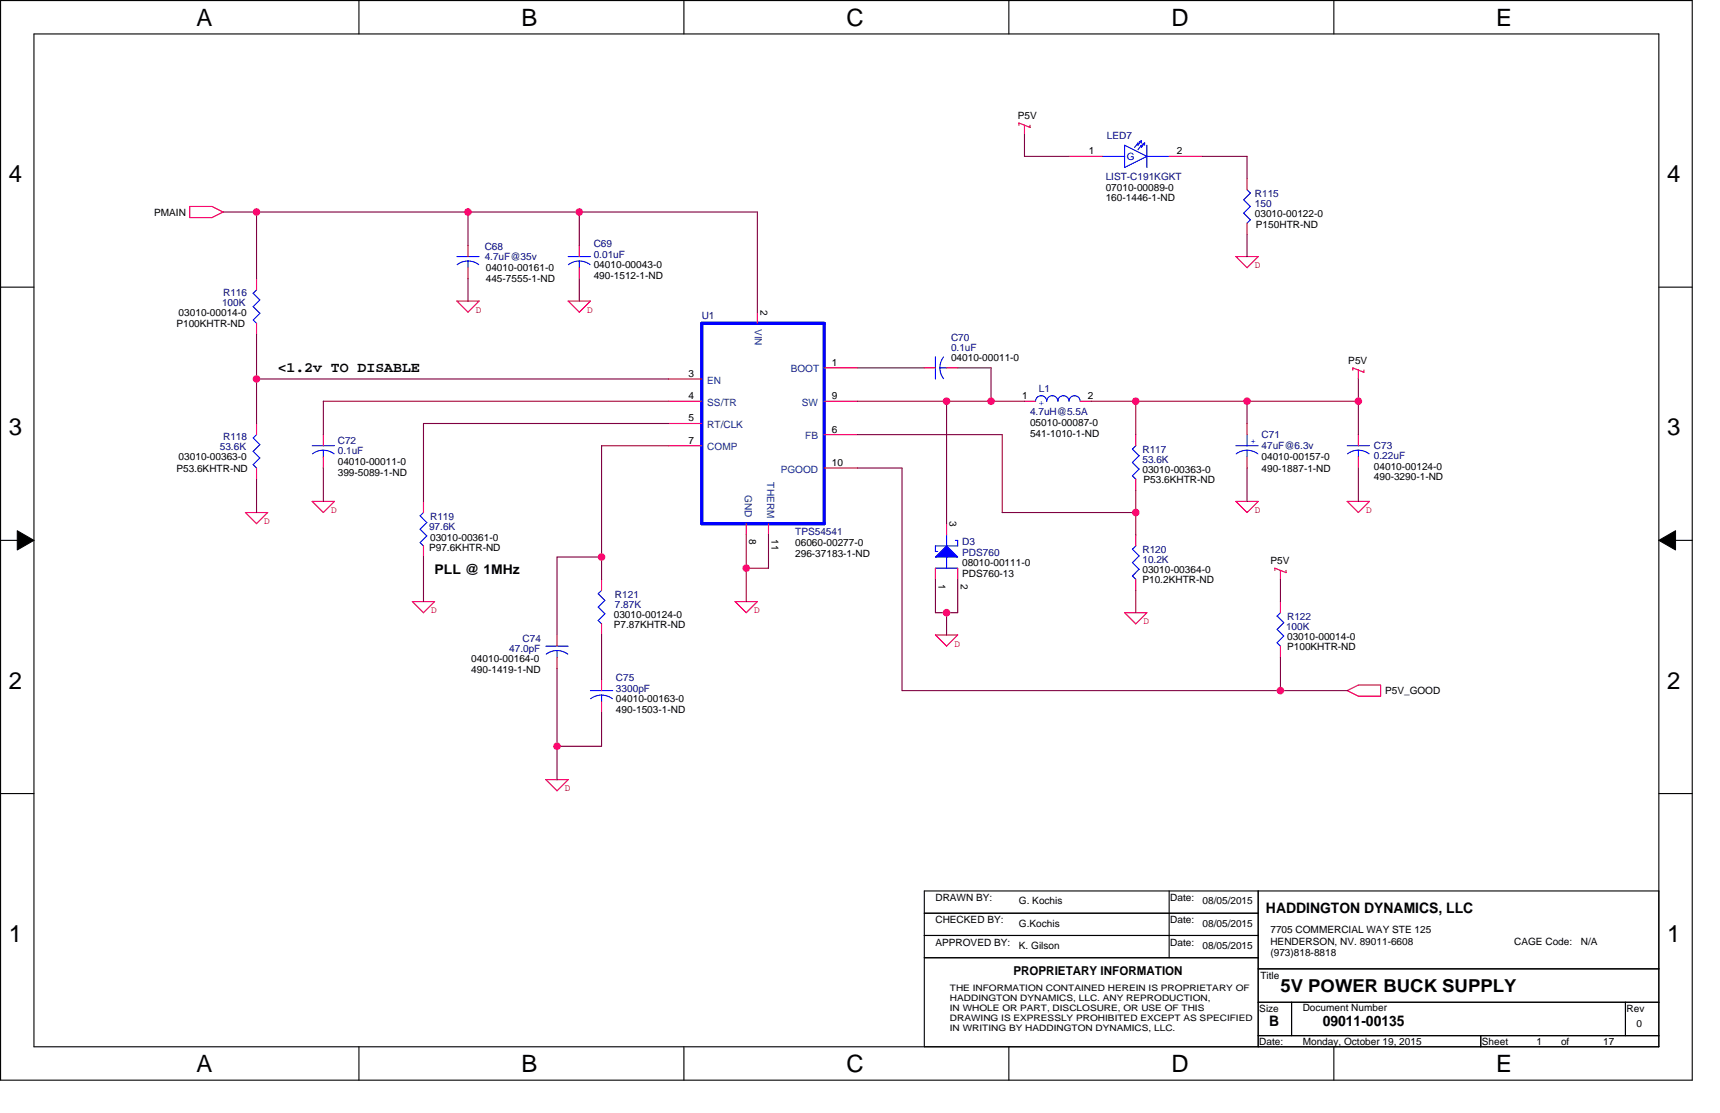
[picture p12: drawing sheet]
<svg xmlns="http://www.w3.org/2000/svg" width="432mm" height="279mm" viewBox="0 0 432 279" stroke-linecap="round" stroke-linejoin="round" font-family="sans-serif">
<path d="M.1 .1h424.7v271.1h-424.7zM8.5 8.5h407.9v254.3h-407.9z" fill="none" stroke="#000" stroke-width=".28"/>
<g fill="#fff">
<path d="M49.3 1h4v6.7h-4z"/>
<path d="M49.3 263.6h4v6.7h-4z"/>
</g>
<path d="M90.1 .1v8.4M90.1 262.8v8.4" fill="none" stroke="#000" stroke-width=".28"/>
<g fill="#fff">
<path d="M130.9 1h4v6.7h-4z"/>
<path d="M130.9 263.6h4v6.7h-4z"/>
</g>
<path d="M171.7 .1v8.4M171.7 262.8v8.4" fill="none" stroke="#000" stroke-width=".28"/>
<g fill="#fff">
<path d="M212.5 1h4.3v6.7h-4.3z"/>
<path d="M212.5 263.6h4.3v6.7h-4.3z"/>
</g>
<path d="M253.3 .1v8.4M253.3 262.8v8.4" fill="none" stroke="#000" stroke-width=".28"/>
<g fill="#fff">
<path d="M294.1 1h4.3v6.7h-4.3z"/>
<path d="M294.1 263.6h4.3v6.7h-4.3z"/>
</g>
<path d="M334.9 .1v8.4M334.9 262.8v8.4" fill="none" stroke="#000" stroke-width=".28"/>
<g fill="#fff">
<path d="M375.6 1h4v6.7h-4z"/>
<path d="M375.6 263.6h4v6.7h-4z"/>
<path d="M2.2 40.3h3.4v6.7h-3.4z"/>
<path d="M418.5 40.3h3.4v6.7h-3.4z"/>
<path d="M2.2 103.9h3.4v6.7h-3.4z"/>
<path d="M418.5 103.9h3.4v6.7h-3.4z"/>
</g>
<path d="M.1 72.1h8.4M416.4 72.1h8.4" fill="none" stroke="#000" stroke-width=".28"/>
<g fill="#fff">
<path d="M2.2 167.4h3.4v6.7h-3.4z"/>
<path d="M418.5 167.4h3.4v6.7h-3.4z"/>
</g>
<path d="M.1 135.7h8.4M416.4 135.7h8.4" fill="none" stroke="#000" stroke-width=".28"/>
<path d="M4.3 133.2l4.2 2.5-4.2 2.4zM416.4 135.7l4.2-2.5v4.9z" fill="#000"/>
<path d="M4.3 133.2l4.2 2.5-4.2 2.4zM416.4 135.7l4.2-2.5v4.9z" fill="none" stroke="#000" stroke-width=".25"/>
<g fill="#fff">
<path d="M2.2 231h3.4v6.7h-3.4z"/>
<path d="M418.5 231h3.4v6.7h-3.4z"/>
</g>
<g fill="none" stroke="#000" stroke-width=".28">
<path d="M.1 199.2h8.4M416.4 199.2h8.4M232 223.7h184.4v39.1h-184.4zM232 229.2h83.9M232 234.8h83.9M293.5 223.7v16.7M315.9 223.7v39.1M232 240.4h83.9M315.9 243.2h100.5M315.9 251.6h100.5M315.9 260h100.5M324.2 251.6v8.4"/>
<path d="M371.7 260v2.8M408.1 251.6v8.4"/>
</g>
<g fill="none" stroke="#f00" stroke-width=".28">
<path d="M257.2 31.4v2.3M258.6 31.4v.6l-2.8-1.1v.5M268.4 39.3h8.3M293.5 39.3h8.4M313.1 44.8v2.8M313.1 56v2.8M64.4 70v2.8M114.7 75.6h5.6l-2.8 2.8zM117.5 61.6v2.8M117.5 67.2v2.8M142.6 75.6h5.6l-2.8 2.8zM145.4 61.6v2.8"/>
<path d="M145.4 67.2v2.8M190.1 78.4v2.8M310.3 64.4h5.6l-2.8 2.8zM64.4 81.2v2.8M167.8 95.1h8.4M206.9 92.3h8.4M232 92.3h2.8M237.6 92.3h2.8M341 92.9v2.2M342.4 92.9v.6l-2.8-1.2v.6M64.4 106.3v2.8M64.4 117.5v2.8"/>
<path d="M167.8 100.7h8.4M167.8 106.3h8.4M167.8 111.9h8.4M206.9 100.7h8.4M206.9 109.1h8.4M206.9 117.5h8.4M257.2 100.7h2.8M271.2 100.7h2.8M285.1 109.1v2.8M313.1 106.3v2.8M313.1 114.7v2.8M341 109.1v2.8"/>
<path d="M341 114.7v2.8M61.6 128.7h5.6l-2.8 2.8zM78.4 125.9l2.8 2.8 2.8-2.8h-5.6M106.3 125.9v2.8M106.3 137v2.8M187.3 131.5v2.8M192.9 131.5v2.8M285.1 120.3v2.8M285.1 134.2v2.8M310.3 125.9l2.8 2.8 2.8-2.8h-5.6M338.2 125.9l2.8 2.8 2.8-2.8h-5.6M109.1 151l-2.8 2.8-2.8-2.8h5.6"/>
<path d="M139.8 159.4v2.8M151 145.4v2.8M151 156.6v2.8M190.1 151l-2.8 2.8-2.8-2.8h5.6M234.8 159.4h5.6l-2.8 2.8zM282.3 153.8l2.8 2.8 2.8-2.8h-5.6M285.1 145.4v2.8M320.1 143.2v-.6l2.8 1.2M321.5 143.2v2.2M321.5 151v2.8M322.8 143.2v.6M139.8 165v2.8"/>
<path d="M151 170.6v2.8M151 176.2v2.8M321.5 162.2v2.8M137 195.7h5.6l-2.8 2.8z"/>
</g>
<g fill="none" stroke="#00f" stroke-width=".28">
<path d="M276.7 39.3h5.6M282.3 36.5l5.6 2.8M282.3 36.5v5.6l5.6-2.9M286.5 35.3l-.5 .3M286.5 35.3v.6M286.5 35.3l-.8 1.2v-.6l-.9 1.1M287.4 35.9l-.6 .3M287.4 35.9v.6M287.4 35.9l-.9 1.1v-.5l-.8 1.1M287.9 39.3h5.6M287.9 36.5v5.6M312.2 53.5l1.7 1.7"/>
<path d="M313.1 47.6l.8 .9M313.9 48.5l-1.7 1.7 1.7 1.6M313.9 51.8l-1.7 1.7M313.9 55.2l-.8 .8M64.4 72.8l-.8 .8 1.6 1.7M65.2 78.6l-1.6 1.7 .8 .9M65.2 75.3l-1.6 1.7 1.6 1.6M114.7 64.4h5.6M117.5 65.5l-1.5 .3-1.2 .6M117.5 65.5l1.4 .3 1.3 .6M117.5 65.5v1.7M142.6 64.4h5.6"/>
<path d="M145.4 65.5l-1.4 .3-1.3 .6M145.4 65.5l1.5 .3 1.2 .6M145.4 65.5v1.7M234.8 89.5v5.6M236 92.3l.2 1.5 .7 1.3M236 92.3h1.6M236.9 89.6l-.7 1.3-.2 1.4M64.4 109.1l-.8 .8 1.6 1.7M65.2 115l-1.6 1.6 .8 .9M65.2 111.6l-1.6 1.7 1.6 1.7M260 100.7a1.39 1.39 0 0 1 1.4-1.4 1.4 1.4 0 0 1 1.4 1.4 1.39 1.39 0 0 1 1.4-1.4 1.4 1.4 0 0 1 1.4 1.4 1.39 1.39 0 0 1 1.4-1.4 1.4 1.4 0 0 1 1.4 1.4 1.39 1.39 0 0 1 1.4-1.4 1.4 1.4 0 0 1 1.4 1.4M285.1 111.9l-.8 .8 1.7 1.7-1.7 1.7 1.7 1.7-1.7 1.6 .8 .9"/>
<path d="M310.3 111.9h5.6M313.1 113l1.4 .3 1.3 .6M313.1 113l-1.5 .3-1.3 .6M313.1 109.1v2.8M313.1 113v1.7M338.2 111.9h5.6M341 113l-1.4 .3-1.3 .6M341 113l1.4 .3 1.3 .6M341 113v1.7M105.5 136.2l.8 .8M105.5 132.8l1.7 1.7-1.7 1.7M105.5 129.5l1.7 1.7-1.7 1.7"/>
<path d="M106.3 128.7l-.8 .8M285.1 137l-.8 .9 1.7 1.7-1.7 1.6 1.7 1.7-1.7 1.7 .8 .8M150.2 152.4l1.7 1.7M151 148.2l-.8 .9 1.7 1.6M151.8 150.7l-1.6 1.7M151.8 154.1l-1.6 1.7 .8 .8M321.5 153.8l-.9 .8 1.7 1.7-1.7 1.7 1.7 1.7-1.7 1.6 .9 .9M137 162.2h5.6M139.8 163.3l-1.4 .2-1.3 .7M139.8 163.3l1.5 .2 1.3 .7M139.8 163.3v1.7M148.2 173.4h5.6"/>
<path d="M151 174.5l-1.4 .2-1.3 .7M151 174.5l1.5 .2 1.2 .7M151 174.5v1.7"/>
</g>
<path d="M176.2 81.2h30.7v50.3h-30.7z" fill="none" stroke="#00f" stroke-width=".83"/>
<path d="M234.8 139.8l2.8-2.8 2.8 2.8z" fill="#00f"/>
<path d="M78.4 111.9h5.6M81.2 113l-1.5 .3-1.3 .6M81.2 113l1.4 .3 1.3 .6M81.2 113v1.7M234.8 139.8l2.8-2.8 2.8 2.8zM237.6 134.2v2.8M237.6 139.8v2.8M239.9 135.7l.5-.1v1.4h-5.6v1.5l.6-.1M234.8 142.6h5.6" fill="none" stroke="#00f" stroke-width=".28"/>
<path d="M47.6 51.8h5.6l2.8 1.4-2.8 1.4h-5.6zM81.2 109.1v2.8M81.2 114.7v2.8M237.6 131.5v2.8M234.8 142.6v2.8M240.4 142.6v2.8M341 172h5.6M341 172l-2.8 1.4 2.8 1.4h5.6v-2.8" fill="none" stroke="#f00" stroke-width=".28"/>
<path d="M274 100.7h67M313.1 100.7v5.6M313.1 117.5v8.4M341 100.7v8.4M341 117.5v8.4M285.1 148.2v5.6" fill="none" stroke="#800040" stroke-width=".28"/>
<circle cx="313.1" cy="100.7" r=".83" fill="#f0f"/>
<circle cx="313.1" cy="100.7" r=".83" fill="none" stroke="#f0f" stroke-width=".28"/>
<path d="M285.1 100.7v8.4" fill="none" stroke="#800040" stroke-width=".28"/>
<circle cx="285.1" cy="100.7" r=".83" fill="#f0f"/>
<circle cx="285.1" cy="100.7" r=".83" fill="none" stroke="#f0f" stroke-width=".28"/>
<path d="M341 95.1v5.6M215.3 100.7h41.9M285.1 123.1v11.2" fill="none" stroke="#800040" stroke-width=".28"/>
<circle cx="341" cy="100.7" r=".83" fill="#f0f"/>
<circle cx="341" cy="100.7" r=".83" fill="none" stroke="#f0f" stroke-width=".28"/>
<g fill="none" stroke="#800040" stroke-width=".28">
<path d="M257.2 33.7v5.6h11.2M301.9 39.3h11.2v5.6M56 53.2h89.4v8.4M117.5 53.2v8.4M313.1 58.8v5.6M117.5 70v5.6M145.4 70v5.6M64.4 84v22.3M81.2 117.5v8.4M167.8 106.3h-61.5v19.6M167.8 100.7h-86.6v8.4M64.4 120.3v8.4"/>
<path d="M106.3 139.8v11.2M187.3 134.2v8.4h5.6v-8.3M321.5 165l-.1 8.4h16.8"/>
</g>
<circle cx="117.5" cy="53.2" r=".83" fill="#f0f"/>
<circle cx="117.5" cy="53.2" r=".83" fill="none" stroke="#f0f" stroke-width=".28"/>
<path d="M187.3 142.6v8.4" fill="none" stroke="#800040" stroke-width=".28"/>
<circle cx="187.3" cy="142.6" r=".83" fill="#f0f"/>
<circle cx="187.3" cy="142.6" r=".83" fill="none" stroke="#f0f" stroke-width=".28"/>
<path d="M215.3 109.1h36.3v19.6h33.5" fill="none" stroke="#800040" stroke-width=".28"/>
<circle cx="285.1" cy="128.7" r=".83" fill="#f0f"/>
<circle cx="285.1" cy="128.7" r=".83" fill="none" stroke="#f0f" stroke-width=".28"/>
<path d="M145.4 53.2h44.7v25.2" fill="none" stroke="#800040" stroke-width=".28"/>
<circle cx="145.4" cy="53.2" r=".83" fill="#f0f"/>
<circle cx="145.4" cy="53.2" r=".83" fill="none" stroke="#f0f" stroke-width=".28"/>
<path d="M215.3 92.3h16.7M240.4 92.3h8.4v8.4" fill="none" stroke="#800040" stroke-width=".28"/>
<circle cx="248.8" cy="100.7" r=".83" fill="#f0f"/>
<circle cx="248.8" cy="100.7" r=".83" fill="none" stroke="#f0f" stroke-width=".28"/>
<path d="M215.3 117.5h11.2v55.9h95" fill="none" stroke="#800040" stroke-width=".28"/>
<circle cx="321.4" cy="173.4" r=".83" fill="#f0f"/>
<circle cx="321.4" cy="173.4" r=".83" fill="none" stroke="#f0f" stroke-width=".28"/>
<path d="M167.8 111.9h-16.8v33.5M151 139.8h-11.2v19.6M321.5 145.4v5.6" fill="none" stroke="#800040" stroke-width=".28"/>
<circle cx="151" cy="139.8" r=".83" fill="#f0f"/>
<circle cx="151" cy="139.8" r=".83" fill="none" stroke="#f0f" stroke-width=".28"/>
<path d="M151 159.4v11.2M139.8 167.8v27.9M151 179v8.3h-11.2" fill="none" stroke="#800040" stroke-width=".28"/>
<circle cx="139.8" cy="187.3" r=".83" fill="#f0f"/>
<circle cx="139.8" cy="187.3" r=".83" fill="none" stroke="#f0f" stroke-width=".28"/>
<path d="M64.4 53.2v16.8" fill="none" stroke="#800040" stroke-width=".28"/>
<circle cx="64.4" cy="53.2" r=".83" fill="#f0f"/>
<circle cx="64.4" cy="53.2" r=".83" fill="none" stroke="#f0f" stroke-width=".28"/>
<path d="M234.8 145.4v8.4h5.6v-8.4M237.6 153.8v5.6" fill="none" stroke="#800040" stroke-width=".28"/>
<circle cx="237.6" cy="153.8" r=".83" fill="#f0f"/>
<circle cx="237.6" cy="153.8" r=".83" fill="none" stroke="#f0f" stroke-width=".28"/>
<path d="M64.4 95.1h103.4" fill="none" stroke="#800040" stroke-width=".28"/>
<circle cx="64.4" cy="95.1" r=".83" fill="#f0f"/>
<circle cx="64.4" cy="95.1" r=".83" fill="none" stroke="#f0f" stroke-width=".28"/>
<path d="M237.6 100.7v30.8" fill="none" stroke="#800040" stroke-width=".28"/>
<circle cx="237.6" cy="100.7" r=".83" fill="#f0f"/>
<circle cx="237.6" cy="100.7" r=".83" fill="none" stroke="#f0f" stroke-width=".28"/>
<g font-size="6">
<text x="49.3" y="6.4">A</text>
<text x="130.9" y="6.4">B</text>
<text x="212.5" y="6.4">C</text>
<text x="294.1" y="6.4">D</text>
<text x="375.6" y="6.4">E</text>
<text x="2.2" y="45.7">4</text>
<text x="418.5" y="45.7">4</text>
<text x="2.2" y="109.3">3</text>
<text x="418.5" y="109.3">3</text>
<text x="2.2" y="172.9">2</text>
<text x="418.5" y="172.9">2</text>
<text x="2.2" y="236.4">1</text>
<text x="418.5" y="236.4">1</text>
<text x="49.3" y="269">A</text>
<text x="130.9" y="269">B</text>
<text x="212.5" y="269">C</text>
<text x="294.1" y="269">D</text>
<text x="375.6" y="269">E</text>
</g>
<text font-size="4.5" x="321.5" y="248.9">5V POWER BUCK SUPPLY</text>
<g font-size="3.6">
<text x="69.7" y="93.4">&lt;1.2v TO DISABLE</text>
<text x="317.8" y="229.2">HADDINGTON DYNAMICS, LLC</text>
<text x="318.7" y="257.7">B</text>
<text x="332.1" y="257.7">09011-00135</text>
</g>
<text font-size="3.4" x="109.1" y="144">PLL @ 1MHz</text>
<text font-size="3.1" x="254.4" y="244.9">PROPRIETARY INFORMATION</text>
<g font-size="2.5">
<text x="255.5" y="29.8">P5V</text>
<text x="273.4" y="38.7">1</text>
<text x="295.5" y="38.7">2</text>
<text x="277.6" y="47.9">07010-00089-0</text>
<text x="277.6" y="50.5">160-1446-1-ND</text>
<text x="38.7" y="54.1">PMAIN</text>
<text x="315" y="54.4">03010-00122-0</text>
<text x="315.3" y="57.2">P150HTR-ND</text>
<text x="122" y="68.1">04010-00161-0</text>
<text x="122" y="70.9">445-7555-1-ND</text>
<text x="149.1" y="67.2">04010-00043-0</text>
<text x="149.1" y="70">490-1512-1-ND</text>
<text x="190.9" y="77.8" transform="rotate(90 190.9 77.8)">2</text>
<text x="44.3" y="82">P100KHTR-ND</text>
<text x="44.8" y="79.2">03010-00014-0</text>
<text x="172.8" y="94.6">3</text>
<text x="208.9" y="91.8">1</text>
<text x="238.7" y="90.7">04010-00011-0</text>
<text x="338.5" y="91.3">P5V</text>
<text x="172.8" y="100.2">4</text>
<text x="208.9" y="100.2">9</text>
<text x="256.6" y="100.2">1</text>
<text x="273.1" y="100.2">2</text>
<text x="172.8" y="105.8">5</text>
<text x="258.6" y="106.9">05010-00087-0</text>
<text x="172.8" y="111.4">7</text>
<text x="208.9" y="108.6">6</text>
<text x="258.6" y="109.7">541-1010-1-ND</text>
<text x="44.3" y="118.4">P53.6KHTR-ND</text>
<text x="44.8" y="115.6">03010-00363-0</text>
<text x="84.8" y="116.7">04010-00011-0</text>
<text x="84.8" y="119.5">399-5089-1-ND</text>
<text x="208.9" y="117">10</text>
<text x="286.8" y="118.6">03010-00363-0</text>
<text x="316.7" y="115.6">04010-00157-0</text>
<text x="316.7" y="118.4">490-1887-1-ND</text>
<text x="344.9" y="118.1">04010-00124-0</text>
<text x="287.1" y="121.2">P53.6KHTR-ND</text>
<text x="344.9" y="120.6">490-3290-1-ND</text>
<text x="238.4" y="130.9" transform="rotate(90 238.4 130.9)">3</text>
<text x="108" y="135.7">03010-00361-0</text>
<text x="188.1" y="135.4" transform="rotate(90 188.1 135.4)">8</text>
<text x="193.7" y="135.4" transform="rotate(90 193.7 135.4)">11</text>
<text x="199.6" y="137.1">06060-00277-0</text>
<text x="107.7" y="138.2">P97.6KHTR-ND</text>
<text x="199.6" y="139.9">296-37183-1-ND</text>
<text x="241.5" y="142.1">08010-00111-0</text>
<text x="286.8" y="143.8">03010-00364-0</text>
<text x="318.9" y="141.5">P5V</text>
<text x="235.6" y="146.5" transform="rotate(90 235.6 146.5)">1</text>
<text x="241.2" y="146.5" transform="rotate(90 241.2 146.5)">2</text>
<text x="241.5" y="144.9">PDS760-13</text>
<text x="286.8" y="146.3">P10.2KHTR-ND</text>
<text x="154.1" y="155.2">03010-00124-0</text>
<text x="154.1" y="157.8">P7.87KHTR-ND</text>
<text x="323.1" y="160.5">03010-00014-0</text>
<text x="118.3" y="166.1">04010-00164-0</text>
<text x="323.1" y="163.1">P100KHTR-ND</text>
<text x="118.3" y="168.9">490-1419-1-ND</text>
<text x="154.6" y="176.2">04010-00163-0</text>
<text x="154.6" y="179">490-1503-1-ND</text>
<text x="347.7" y="174.2">P5V_GOOD</text>
<text x="234.8" y="226.2">DRAWN BY:</text>
<text x="255.8" y="227">G. Kochis</text>
<text x="293.8" y="226.2">Date:</text>
<text x="301.9" y="227">08/05/2015</text>
<text x="234.8" y="231.8">CHECKED BY:</text>
<text x="255.8" y="232.6">G.Kochis</text>
<text x="293.8" y="231.8">Date:</text>
<text x="301.9" y="232.6">08/05/2015</text>
<text x="234.8" y="237.4">APPROVED BY:</text>
<text x="255.8" y="238.2">K. Gilson</text>
<text x="293.8" y="237.4">Date:</text>
<text x="301.9" y="238.2">08/05/2015</text>
<text x="318.9" y="234.3">7705 COMMERCIAL WAY STE 125</text>
<text x="318.9" y="237.1">HENDERSON, NV. 89011-6608</text>
<text x="318.9" y="239.9">(973)818-8818</text>
<text x="380.1" y="237.1">CAGE Code:</text>
<text x="396.9" y="237.1">N/A</text>
<text x="316.4" y="245.8">Title</text>
<text x="316.1" y="254.1">Size</text>
<text x="327" y="253.9">Document Number</text>
<text x="408.3" y="254.1">Rev</text>
<text x="410.9" y="257.8">0</text>
<text x="316.1" y="262.3">Date:</text>
<text x="327" y="262.3">Monday, October 19, 2015</text>
<text x="372" y="262.3">Sheet</text>
<text x="385.7" y="262.3">1</text>
<text x="391.9" y="262.3">of</text>
<text x="402.5" y="262.3">17</text>
</g>
<g font-size="2.5" fill="#000080">
<text x="277.9" y="34.8">LED7</text>
<text x="277.6" y="45.2">LIST-C191KGKT</text>
<text x="315" y="49.3">R115</text>
<text x="315" y="51.9">150</text>
<text x="121.7" y="62.8">C68</text>
<text x="121.7" y="65.3">4.7uF@35v</text>
<text x="149.1" y="61.9">C69</text>
<text x="149.1" y="64.7">0.01uF</text>
<text x="55.7" y="76.7">100K</text>
<text x="56" y="74.2">R116</text>
<text x="176.2" y="80.1">U1</text>
<text x="238.7" y="85.7">C70</text>
<text x="238.7" y="88.2">0.1uF</text>
<text x="260.8" y="98.5">L1</text>
<text x="258.6" y="104.1">4.7uH@5.5A</text>
<text x="55.2" y="113.1">53.6K</text>
<text x="56" y="110.5">R118</text>
<text x="84.8" y="111.4">C72</text>
<text x="84.8" y="113.9">0.1uF</text>
<text x="286.8" y="113.6">R117</text>
<text x="316.7" y="110">C71</text>
<text x="316.7" y="112.8">47uF@6.3v</text>
<text x="344.9" y="112.8">C73</text>
<text x="286.8" y="116.1">53.6K</text>
<text x="344.9" y="115.3">0.22uF</text>
<text x="108" y="130.7">R119</text>
<text x="107.7" y="133.2">97.6K</text>
<text x="199.6" y="134.3">TPS54541</text>
<text x="241.5" y="136.8">D3</text>
<text x="241.5" y="139.6">PDS760</text>
<text x="286.8" y="138.8">R120</text>
<text x="286.8" y="141.3">10.2K</text>
<text x="154.4" y="150.2">R121</text>
<text x="154.4" y="152.7">7.87K</text>
<text x="323.1" y="155.5">R122</text>
<text x="131.2" y="161.1">C74</text>
<text x="322.8" y="158">100K</text>
<text x="127.8" y="163.6">47.0pF</text>
<text x="154.6" y="170.9">C75</text>
<text x="154.6" y="173.7">3300pF</text>
</g>
<g font-size="2.5" fill="#00f">
<text x="282.9" y="40.1">G</text>
<text x="262.1" y="101.8" transform="rotate(-90 262.1 101.8)">+</text>
<text x="313.9" y="111.5">+</text>
</g>
<g font-size="2.5" fill="#f00">
<text x="315" y="67.3">D</text>
<text x="119.4" y="78.5">D</text>
<text x="147.4" y="78.5">D</text>
<text x="66.4" y="131.6">D</text>
<text x="83.1" y="128.8">D</text>
<text x="315" y="128.8">D</text>
<text x="343" y="128.8">D</text>
<text x="108.3" y="153.9">D</text>
<text x="189.3" y="153.9">D</text>
<text x="287.1" y="156.7">D</text>
<text x="239.6" y="162.3">D</text>
<text x="141.8" y="198.6">D</text>
</g>
<g font-size="2.5" fill="#004080">
<text x="189.5" y="82.6" transform="rotate(90 189.5 82.6)">VIN</text>
<text x="198.5" y="93.5">BOOT</text>
<text x="177.6" y="96.3">EN</text>
<text x="177.6" y="101.9">SS/TR</text>
<text x="201.3" y="101.9">SW</text>
<text x="177.6" y="107.5">RT/CLK</text>
<text x="177.6" y="113.1">COMP</text>
<text x="202.1" y="110.3">FB</text>
<text x="196" y="118.6">PGOOD</text>
<text x="187" y="124.2" transform="rotate(90 187 124.2)">GND</text>
<text x="192.6" y="121.1" transform="rotate(90 192.6 121.1)">THERM</text>
</g>
<g font-size="2.2">
<text x="238.5" y="248.9">THE INFORMATION CONTAINED HEREIN IS PROPRIETARY OF</text>
<text x="238.5" y="251.4">HADDINGTON DYNAMICS, LLC. ANY REPRODUCTION,</text>
<text x="238.5" y="253.8">IN WHOLE OR PART, DISCLOSURE, OR USE OF THIS</text>
<text x="238.5" y="256.3">DRAWING IS EXPRESSLY PROHIBITED EXCEPT AS SPECIFIED</text>
<text x="238.5" y="258.8">IN WRITING BY HADDINGTON DYNAMICS, LLC.</text>
</g>
</svg>
